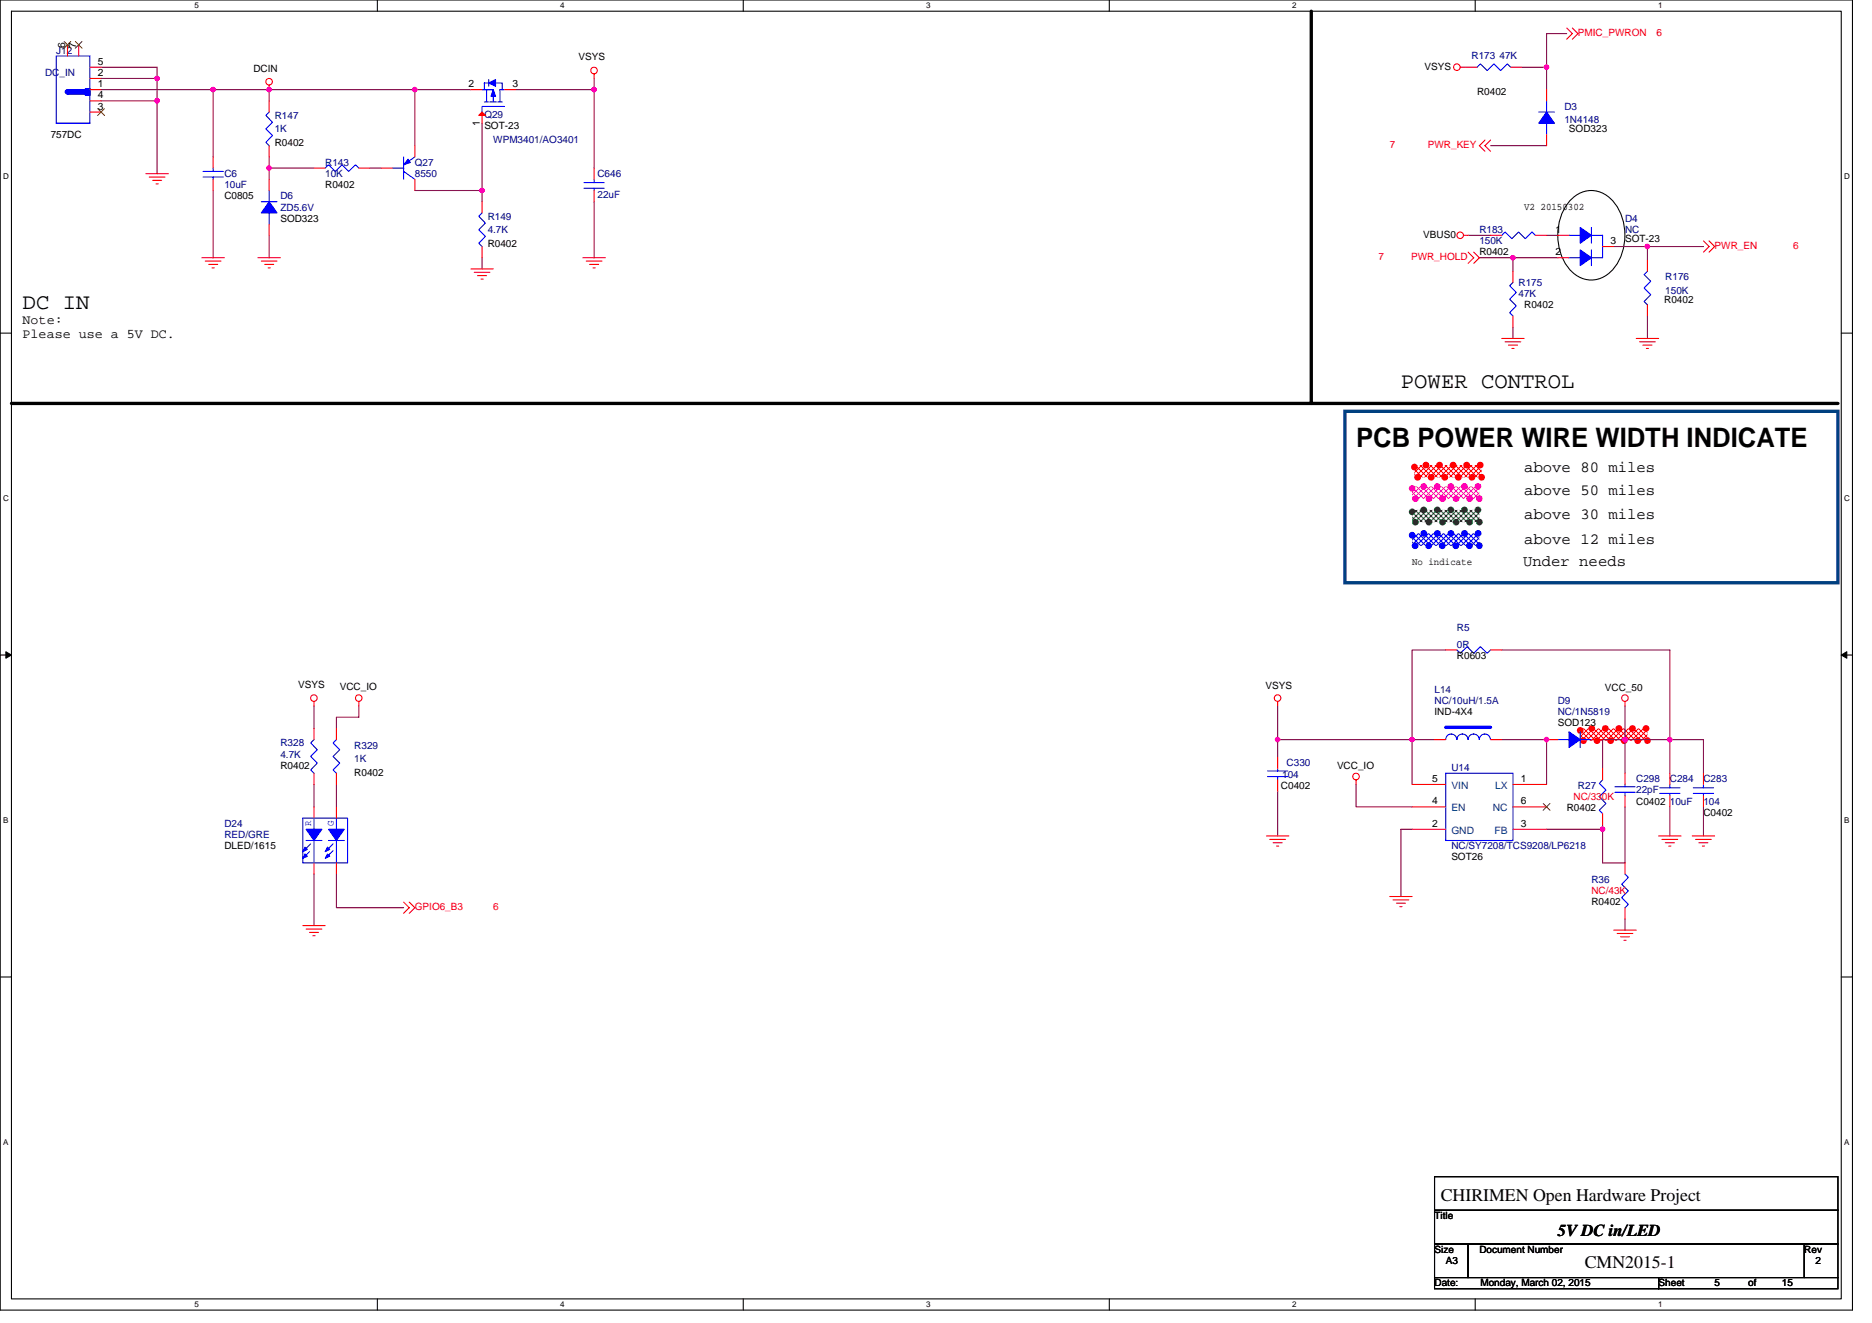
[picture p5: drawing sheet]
<svg xmlns="http://www.w3.org/2000/svg" width="297mm" height="210mm" viewBox="0 0 297 210" stroke-linecap="round" stroke-linejoin="round" font-family="sans-serif">
<path d="M0 0h293.9v207.9h-293.9zM1.8 1.8h290.4v204.3h-290.4z" fill="none" stroke="#000" stroke-width=".17"/>
<g fill="#fff">
<path d="M30.8 .2h.7v1.4h-.7z"/>
<path d="M30.8 206.3h.7v1.4h-.7z"/>
</g>
<path d="M59.9 0v1.8M59.9 206.1v1.8" fill="none" stroke="#000" stroke-width=".17"/>
<g fill="#fff">
<path d="M88.9 .2h.7v1.4h-.7z"/>
<path d="M88.9 206.3h.7v1.4h-.7z"/>
</g>
<path d="M117.9 0v1.8M117.9 206.1v1.8" fill="none" stroke="#000" stroke-width=".17"/>
<g fill="#fff">
<path d="M147 .2h.7v1.4h-.7z"/>
<path d="M147 206.3h.7v1.4h-.7z"/>
</g>
<path d="M176 0v1.8M176 206.1v1.8" fill="none" stroke="#000" stroke-width=".17"/>
<g fill="#fff">
<path d="M205 .2h.7v1.4h-.7z"/>
<path d="M205 206.3h.7v1.4h-.7z"/>
</g>
<path d="M234.1 0v1.8M234.1 206.1v1.8" fill="none" stroke="#000" stroke-width=".17"/>
<g fill="#fff">
<path d="M263.1 .2h.7v1.4h-.7z"/>
<path d="M263.1 206.3h.7v1.4h-.7z"/>
<path d="M.5 27.3h.9v1.4h-.9z"/>
<path d="M292.6 27.3h.9v1.4h-.9z"/>
<path d="M.5 78.4h.9v1.4h-.9z"/>
<path d="M292.6 78.4h.9v1.4h-.9z"/>
</g>
<path d="M0 52.9h1.8M292.2 52.9h1.7" fill="none" stroke="#000" stroke-width=".17"/>
<g fill="#fff">
<path d="M.5 129.5h.8v1.4h-.8z"/>
<path d="M292.6 129.5h.9v1.4h-.9z"/>
</g>
<path d="M0 103.9h1.8M292.2 103.9h1.7" fill="none" stroke="#000" stroke-width=".17"/>
<path d="M.9 103.4l.9 .5-.9 .5zM292.2 103.9l.8-.5v1z" fill="#000" stroke="#000" stroke-width=".16"/>
<g fill="#fff">
<path d="M.5 180.5h.8v1.4h-.8z"/>
<path d="M292.6 180.5h.9v1.4h-.9z"/>
</g>
<path d="M249.4 31.6a4.4 4.4 0 0 1 6.9 .7 8.7 8.7 0 0 1-.7 10.8 4.4 4.4 0 0 1-6.9-.8 8.8 8.8 0 0 1 .7-10.7zM0 155h1.8M292.2 155h1.7M227.6 186.7h64v5.3h-64zM227.6 192h64v5.4h-64zM227.6 197.4h5.4v5.3h-5.4zM233 197.4h53.3v5.3h-53.3zM286.3 197.4h5.3v5.3h-5.3zM227.6 202.7h35.6v1.8h-35.6zM263.2 202.7h28.4v1.8h-28.4z" fill="none" stroke="#000" stroke-width=".17"/>
<path d="M224.1 80.9h10.6v1.9h-10.6z" fill-rule="evenodd" fill="#008000" stroke="#008000" stroke-width="1.1" stroke-dasharray="0 2.1"/>
<path d="M224.1 84.6h10.6v2h-10.6z" fill-rule="evenodd" fill="#00f" stroke="#00f" stroke-width="1.1" stroke-dasharray="0 2.1"/>
<g fill="#f00" stroke="#f00" stroke-width="1.1" stroke-dasharray="0 2.1">
<path d="M224.4 73.8h10.7v1.9h-10.7z" fill-rule="evenodd"/>
<path d="M250.7 115.6h10.7v1.9h-10.7z" fill-rule="evenodd"/>
</g>
<path d="M224.1 77.2h10.6v1.9h-10.6z" fill-rule="evenodd" fill="#f0f" stroke="#f0f" stroke-width="1.1" stroke-dasharray="0 2.1"/>
<path d="M213.4 65.3h78.2v27.2h-78.2z" fill="none" stroke="#004080" stroke-width=".53"/>
<path d="M208.1 1.8v62.2M1.8 64h289.8" fill="none" stroke="#000" stroke-width=".53"/>
<g fill="none" stroke="#800040" stroke-width=".17">
<path d="M16 12.4h8.9v3.6M16 10.7h8.9v1.7M16 16h8.9M24.9 16v11.6M33.8 14.2v10.7M42.7 14.2v1.8M65.8 14.2v8.9M74.7 14.2h-58.7M76.5 19.6v12.4M81.8 14.2h12.5M94.3 12.4v14.3M232.4 10.7h.2"/>
<path d="M241.5 10.7h3.9M248.6 5.3h-3.2v8.9M33.8 30.2v10.7M42.7 26.7v1.7M42.7 37.3v3.6M42.7 24.9v1.8h7.1M58.7 26.7h1.8M65.8 30.2h10.7M94.3 32v8.9M233 37.3h3.5M236.5 23.1h8.9M245.4 37.3h1.8"/>
<path d="M261.4 39.1v2.2M270.3 39.1h-14.2M76.5 40.9v1.8M240.1 51.9v1.8M240.1 40.9v2.1M247.2 40.9h-12.5M261.4 50.1v3.6M49.8 112v3.6M56.9 112v1.8h-3.5v1.8M202.7 112v8.2M227.6 117.3h-24.9M229.4 103.1h-5.3v21.4"/>
<path d="M238.3 117.3h7.1v7.2M238.3 103.1h26.7v19.6M257.8 112v10.7M49.8 124.5v3.5M49.8 138.7v8.2M53.4 138.7v5.3h10.6M53.4 124.5v3.5M202.7 125.5v7.1M215.2 124.5v3.5h8.9M224.1 131.6h-1.8v10.6M245.4 131.6h8.9M254.3 122v-4.7h16v5.4"/>
<path d="M257.8 128v8.9h-3.5v-6M265 128v4.6M270.3 128v4.6M257.8 145.8v1.8"/>
</g>
<g fill="#f0f" stroke="#f0f" stroke-width=".17">
<circle cx="245.4" cy="10.7" r=".35"/>
<circle cx="254.3" cy="131.6" r=".35"/>
<circle cx="240.1" cy="40.9" r=".35"/>
<circle cx="245.4" cy="117.3" r=".35"/>
<circle cx="202.7" cy="117.3" r=".35"/>
<circle cx="264.9" cy="117.3" r=".35"/>
<circle cx="257.8" cy="117.3" r=".35"/>
<circle cx="42.7" cy="26.7" r=".35"/>
<circle cx="42.7" cy="14.2" r=".35"/>
<circle cx="33.8" cy="14.2" r=".35"/>
<circle cx="94.3" cy="14.2" r=".35"/>
<circle cx="261.4" cy="39.1" r=".35"/>
<circle cx="24.9" cy="16" r=".35"/>
<circle cx="24.9" cy="12.4" r=".35"/>
<circle cx="224.1" cy="117.3" r=".35"/>
<circle cx="76.5" cy="30.2" r=".35"/>
<circle cx="65.8" cy="14.2" r=".35"/>
</g>
<g fill="none" stroke="#f00" stroke-width=".17">
<path d="M10.7 7.1v1.8M12.5 7.1v1.8M14.3 14.2h1.7M14.3 17.8h1.7M14.3 10.7h1.7M14.3 12.4h1.7M14.3 16h1.7M42.7 13.5v.7M42.7 16v1.8M74.7 14.2h1.8M76.5 17.8v1.8M80 14.2h1.8"/>
<path d="M94.3 11.7v.7M231.7 10.7h.7M232.6 10.7h1.8M239.7 10.7h1.8M245.4 14.2v1.8M248.6 4.4l.9 .9-.9 .9M249.5 4.4l.9 .9-.9 .9M23.2 27.6h3.5M23.7 28.1h2.5M24.2 28.6h1.5M24.8 29.2h.3M33.8 24.9v1.8"/>
<path d="M33.8 28.4v1.8M42.7 23.1v1.8M42.7 28.4v1.8M42.7 35.6v1.7M49.8 26.7h1.8M56.9 26.7h1.8M60.5 26.7h1.8M65.8 23.1v1.8M65.8 28.4v1.8M76.5 32v1.8M76.5 39.1v1.8M94.3 26.7v1.7"/>
<path d="M94.3 30.2v1.8M232.2 37.3h.8M235.6 22.2l-.9 .9 .9 .9M236.5 22.2l-.9 .9 .9 .9M236.5 37.3h1.8M243.6 37.3h1.8M245.4 21.3v1.8M247.2 37.3h1.8M254.3 39.1h1.8M270.3 38.2l.9 .9-.9 .9M271.2 38.2l.9 .9-.9 .9M32 40.9h3.6"/>
<path d="M32.6 41.4h2.5M33.1 42h1.4M33.7 42.5h.3M40.9 40.9h3.6M41.5 41.4h2.5M42 42h1.4M42.5 42.5h.4M74.7 42.7h3.6M75.2 43.2h2.5M75.8 43.7h1.4M76.3 44.3h.4M92.5 40.9h3.6"/>
<path d="M93 41.4h2.5M93.6 42h1.4M94.1 42.5h.3M233 40l.8 .9-.8 .9M233.8 40l.9 .9-.9 .9M238.3 53.7h3.5M238.8 54.2h2.5M239.3 54.8h1.5M239.9 55.3h.3M240.1 43v1.8M240.1 50.1v1.8M247.2 40.9h1.8"/>
<path d="M259.6 53.7h3.6M260.2 54.2h2.5M260.7 54.8h1.4M261.2 55.3h.4M261.4 41.3v1.7M261.4 48.4v1.7M49.8 111.3v.7M49.8 115.6v1.7M53.4 115.6v1.7M56.9 111.3v.7M202.7 111.3v.7M227.6 117.3h1.8"/>
<path d="M229.4 103.1h1.8M236.5 117.3h1.8M236.5 103.1h1.8M245.4 117.3h1.8M252.5 117.3h1.8M257.8 111.3v.7M49.8 122.7v1.8M49.8 128v1.8M49.8 136.9v1.8M53.4 128v1.8M53.4 136.9v1.8M53.4 122.7v1.8"/>
<path d="M201 132.6h3.5M201.5 133.2h2.5M202 133.7h1.5M202.6 134.2h.3M202.7 120.2v1.8M202.7 123.7v1.8M215.2 123.7v.8M224.1 124.5h5.3M224.1 128h5.3M224.1 131.6h5.3M240.1 124.5h5.3M240.1 128h5.3"/>
<path d="M240.1 131.6h5.3M254.3 122v1.7M254.3 129.1v1.8M257.8 122.7v1.8M257.8 126.2v1.8M257.8 136.9v1.8M263.2 132.6h3.5M263.7 133.2h2.5M264.2 133.7h1.5M264.8 134.2h.3M265 122.7v1.8M265 126.2v1.8"/>
<path d="M268.5 132.6h3.6M269 133.2h2.5M269.6 133.7h1.4M270.1 134.2h.4M270.3 122.7v1.8M270.3 126.2v1.8M48 146.9h3.6M48.6 147.4h2.5M49.1 147.9h1.4M49.7 148.5h.3M64 143.1l.9 .9-.9 .9M64.9 143.1l.9 .9-.9 .9"/>
<path d="M220.5 142.2h3.6M221 142.8h2.5M221.6 143.3h1.4M222.1 143.8h.4M256.1 147.6h3.5M256.6 148.1h2.5M257.1 148.6h1.5M257.7 149.2h.3M257.8 144v1.8"/>
<circle cx="42.7" cy="13" r=".52"/>
<circle cx="94.3" cy="11.2" r=".52"/>
<circle cx="231.2" cy="10.7" r=".52"/>
<circle cx="231.7" cy="37.3" r=".52"/>
<circle cx="49.8" cy="110.8" r=".52"/>
<circle cx="56.9" cy="110.8" r=".52"/>
<circle cx="202.7" cy="110.8" r=".52"/>
<circle cx="257.8" cy="110.8" r=".52"/>
<circle cx="215.2" cy="123.2" r=".52"/>
</g>
<g fill="none" stroke="#00f" stroke-width=".17">
<path d="M8.9 8.9h5.4v10.7h-5.4zM8.9 19.6h5.4M42.7 17.8l-.5 .5 1 1.1-1 1 1 1.1-1 1.1 .5 .5M76.9 16.2h.7M77.2 14.2v2M77.6 13.2h-.7v1M77.6 12.6v1.1M77.7 16.2h1.1M78.3 14.2h-1.8h1.8v.7M78.3 15.1v1.1M78.6 13.2h1.1v1M79 16.2h.7"/>
<path d="M80 16.9h-3.5v.9M80 14.2h-.7v2M234.4 10.7l.5-.6 1.1 1.1 1-1.1 1.1 1.1 1.1-1.1 .5 .6M244.2 17.8h2.5M245.4 16v1.8M245.4 19.6v1.7M32.2 27.2h3.2M32.2 28.1h3.2M33.8 26.7v.5M33.8 28.1v.3M41.5 32h2.5M42.7 30.2v1.8"/>
<path d="M42.7 33.8v1.8M51.6 26.7l.5-.6 1.1 1.1 1.1-1.1 1 1.1 1.1-1.1 .5 .6M62.3 26.7h1.7M64 27.2l1.8 1.2M64 24.9v3.5M65.8 24.9l-1.8 1.2M76.5 33.8l-.5 .5 1 1.1-1 1 1 1.1-1 1.1 .5 .5M92.7 29h3.2M92.7 29.9h3.2M94.3 28.4v.6M94.3 29.9v.3M238.3 37.3l.5-.5 1.1 1.1 1.1-1.1 1 1.1 1.1-1.1 .5 .5"/>
<path d="M249 37.3h1.7M252.5 37.3h1.8v3.6h-1.8M252.5 36.1v2.5M252.5 39.6v2.5M240.1 44.8l-.6 .5 1.1 1.1-1.1 1.1 1.1 1-1.1 1.1 .6 .5M249 40.9h1.7M261.4 43l-.5 .6 1 1-1 1.1 1 1.1-1 1 .5 .6M49.8 117.3l-.5 .6 1.1 1.1-1.1 1 1.1 1.1-1.1 1.1 .5 .5M53.4 117.3l-.6 .6 1.1 1.1-1.1 1 1.1 1.1-1.1 1.1 .6 .5M229.4 117.3a.88 .88 0 0 1 .9-.8 .88 .88 0 0 1 .9 .8M231.2 117.3a.88 .88 0 0 1 .9-.8 .88 .88 0 0 1 .8 .8M231.2 103.1l.5 .6 1.1-1.1 1 1.1 1.1-1.1 1.1 1.1 .5-.6"/>
<path d="M233 117.3a.88 .88 0 0 1 .8-.8 .88 .88 0 0 1 .9 .8 .89 .89 0 0 1 .9-.8 .89 .89 0 0 1 .9 .8M247.2 117.3h1.8M250.7 116.1v2.5M250.7 117.3h1.8M48 129.8h7.2v7.1h-7.2zM48.6 133.3h2.5M49.1 135.1l-1.1 1.1M49.3 133.9l-1.1 1.1M49.8 129.8v1.8M49.8 133.3v3.6M52.1 133.3h2.5M52.8 133.9l-1 1.1"/>
<path d="M52.8 135l-1 1M53.4 133.3v3.6M53.4 129.8v1.8M201.1 123.2h3.2M201.1 122.3h3.2M202.7 122v.3M202.7 123.2v.5M229.4 122.7h10.7v10.6h-10.7zM254.3 123.7l-.5 .6 1 1-1 1.1 1 1.1-1 1 .5 .6M256.2 125.7h3.3M256.2 124.8h3.3M257.8 138.7l.6 .5-1.1 1.1 1.1 1.1-1.1 1 1.1 1.1-.6 .5"/>
<path d="M257.8 124.5v.3M257.8 125.7v.5M263.4 125h3.2M263.4 125.9h3.2M265 124.5v.5M265 125.9v.3M268.7 125h3.2M268.7 125.9h3.2M270.3 124.5v.5M270.3 125.9v.3"/>
</g>
<g fill="#00f" stroke="#00f" stroke-width=".17">
<path d="M249 116.1l1.7 1.2-1.7 1.3z"/>
<path d="M48.6 131.6h2.5l-1.3 1.7z"/>
<path d="M48.4 135.5l.4 .3-.8 .4z"/>
<path d="M48.4 134.4l.4 .4-.8 .3z"/>
<path d="M52 134.4l.3 .4-.7 .3z"/>
<path d="M52.1 131.6h2.5l-1.2 1.7z"/>
<path d="M52 135.5l.3 .3-.7 .4z"/>
<path d="M78.3 14.2l.3 1.1h-.7z"/>
<path d="M77.6 13.2l1-.6v1.1z"/>
<path d="M245.4 17.8l1.3 1.8h-2.5z"/>
<path d="M42.7 32l1.3 1.8h-2.5z"/>
<path d="M64.8 25.3l.3 .5-1.1 .3z"/>
<path d="M250.7 36.1l1.8 1.2-1.8 1.3z"/>
<path d="M250.7 39.6l1.8 1.3-1.8 1.2z"/>
<path d="M10.7 14.2h3.6v.7h-3.6z" fill-rule="evenodd"/>
<path d="M13.5 14.1h.8v1h-.8z" fill-rule="evenodd"/>
<circle cx="10.7" cy="14.6" r=".35"/>
</g>
<path d="M76 18.3l.5-.5 .5 .5z" fill="#f00" stroke="#f00" stroke-width=".17"/>
<path d="M10.2 6.6l1.1 1.1M11.2 6.6l-1 1.1M12 6.6l1 1.1M13 6.6l-1.1 1.1M15.5 17.3l1.1 1M16.6 17.3l-1.1 1M244.9 127.5l1.1 1.1M245.9 127.5l-1 1.1" fill="none" stroke="#804000" stroke-width=".16"/>
<path d="M229.4 115.4h7.1" fill="none" stroke="#00f" stroke-width=".53"/>
<text font-size="4.3" x="215.2" y="71">PCB POWER WIRE WIDTH INDICATE</text>
<g font-size="3.5">
<text x="3.6" y="49">DC IN</text>
<text x="222.3" y="61.5">POWER CONTROL</text>
</g>
<g font-size="2.8">
<text x="228.6" y="190.5">CHIRIMEN Open Hardware Project</text>
<text x="251.5" y="201.1">CMN2015-1</text>
</g>
<text font-size="2.6" x="247.2" y="196.2">5V DC in/LED</text>
<g font-size="2.5">
<text x="241.8" y="74.9">above 80 miles</text>
<text x="241.8" y="78.6">above 50 miles</text>
<text x="241.8" y="82.3">above 30 miles</text>
<text x="241.7" y="89.8">Under needs</text>
<text x="241.8" y="86.3">above 12 miles</text>
</g>
<g font-size="2.1">
<text x="3.6" y="51.5">Note:</text>
<text x="3.6" y="53.6">Please use a 5V DC.</text>
</g>
<g font-size="1.6" fill="#f00">
<text x="250.4" y="5.7">PMIC_PWRON</text>
<text x="262.8" y="5.7">6</text>
<text x="220.5" y="23.5">7</text>
<text x="226.6" y="23.5">PWR_KEY</text>
<text x="218.7" y="41.3">7</text>
<text x="223.9" y="41.3">PWR_HOLD</text>
<text x="272.1" y="39.5">PWR_EN</text>
<text x="284.5" y="39.5">6</text>
<text x="249.7" y="126.9">NC/330K</text>
<text x="252.5" y="141.9">NC/43K</text>
<text x="65.8" y="144.4">GPIO6_B3</text>
<text x="78.3" y="144.4">6</text>
</g>
<g font-size="1.6" fill="#000080">
<text x="8.9" y="8.5">J12</text>
<text x="233.5" y="9.4">R173 47K</text>
<text x="7.2" y="12.1">DC_IN</text>
<text x="248.2" y="17.4">D3</text>
<text x="43.6" y="18.8">R147</text>
<text x="43.6" y="21">1K</text>
<text x="76.9" y="18.7">Q29</text>
<text x="78.3" y="22.8">WPM3401/AO3401</text>
<text x="248.2" y="19.6">1N4148</text>
<text x="35.6" y="28.1">C6</text>
<text x="35.6" y="29.9">10uF</text>
<text x="51.6" y="26.3">R143</text>
<text x="51.6" y="28.1">10K</text>
<text x="65.8" y="26.3">Q27</text>
<text x="65.8" y="28.1">8550</text>
<text x="94.8" y="28.1">C646</text>
<text x="44.5" y="31.6">D6</text>
<text x="44.5" y="33.4">ZD5.6V</text>
<text x="77.4" y="34.8">R149</text>
<text x="94.8" y="31.5">22uF</text>
<text x="257.8" y="35.2">D4</text>
<text x="77.4" y="37">4.7K</text>
<text x="234.7" y="37">R183</text>
<text x="234.7" y="38.8">150K</text>
<text x="257.8" y="37">NC</text>
<text x="241" y="45.3">R175</text>
<text x="241" y="47.1">47K</text>
<text x="264.2" y="44.4">R176</text>
<text x="264.2" y="46.6">150K</text>
<text x="231.2" y="100.1">R5</text>
<text x="231.2" y="102.8">0R</text>
<text x="227.6" y="109.9">L14</text>
<text x="227.6" y="111.7">NC/10uH/1.5A</text>
<text x="247.2" y="111.7">D9</text>
<text x="247.2" y="113.4">NC/1N5819</text>
<text x="44.5" y="118.4">R328</text>
<text x="56.2" y="118.8">R329</text>
<text x="44.5" y="120.2">4.7K</text>
<text x="56.2" y="120.9">1K</text>
<text x="203.5" y="123.4">104</text>
<text x="204.1" y="121.6">C330</text>
<text x="230.3" y="122.3">U14</text>
<text x="250.4" y="125.2">R27</text>
<text x="259.6" y="124.1">C298</text>
<text x="259.6" y="125.9">22pF</text>
<text x="265" y="124.1">C284</text>
<text x="270.3" y="124.1">C283</text>
<text x="35.6" y="131.2">D24</text>
<text x="265" y="127.7">10uF</text>
<text x="270.3" y="127.7">104</text>
<text x="35.6" y="133">RED/GRE</text>
<text x="230.3" y="134.8">NC/SY7208/TCS9208/LP6218</text>
<text x="252.5" y="140.1">R36</text>
</g>
<g font-size="1.6">
<text x="10.3" y="7.6" transform="rotate(-90 10.3 7.6)">6</text>
<text x="12.1" y="7.6" transform="rotate(-90 12.1 7.6)">7</text>
<text x="15.5" y="10.3">5</text>
<text x="40.2" y="11.4">DCIN</text>
<text x="91.8" y="9.6">VSYS</text>
<text x="226" y="11">VSYS</text>
<text x="15.5" y="17.4">3</text>
<text x="15.5" y="13.8">1</text>
<text x="15.5" y="12.1">2</text>
<text x="15.5" y="15.6">4</text>
<text x="74.4" y="13.8">2</text>
<text x="81.3" y="13.8">3</text>
<text x="234.4" y="15.1">R0402</text>
<text x="8" y="21.9">757DC</text>
<text x="43.6" y="23.1">R0402</text>
<text x="76.1" y="19.9" transform="rotate(-90 76.1 19.9)">1</text>
<text x="76.9" y="20.4">SOT-23</text>
<text x="249" y="21">SOD323</text>
<text x="51.6" y="29.9">R0402</text>
<text x="35.6" y="31.6">C0805</text>
<text x="44.5" y="35.2">SOD323</text>
<text x="241.8" y="33.3">V2 20150302</text>
<text x="77.4" y="39.1">R0402</text>
<text x="225.8" y="37.7">VBUS0</text>
<text x="234.7" y="40.5">R0402</text>
<text x="246.8" y="37">1</text>
<text x="246.8" y="40.5">2</text>
<text x="255.5" y="38.7">3</text>
<text x="257.8" y="38.4">SOT-23</text>
<text x="241.8" y="48.9">R0402</text>
<text x="264.1" y="48">R0402</text>
<text x="224.1" y="89.6">No indicate</text>
<text x="231.2" y="104.5">R0603</text>
<text x="47.3" y="109.2">VSYS</text>
<text x="53.9" y="109.5">VCC_IO</text>
<text x="200.8" y="109.3">VSYS</text>
<text x="227.6" y="113.4">IND-4X4</text>
<text x="254.7" y="109.7">VCC_50</text>
<text x="247.2" y="115.2">SOD123</text>
<text x="44.5" y="122">R0402</text>
<text x="56.2" y="123">R0402</text>
<text x="203.3" y="125.2">C0402</text>
<text x="212.2" y="122">VCC_IO</text>
<text x="227.3" y="124.1">5</text>
<text x="241.3" y="124.1">1</text>
<text x="227.3" y="131.2">2</text>
<text x="227.3" y="127.6">4</text>
<text x="241.3" y="127.6">6</text>
<text x="241.3" y="131.2">3</text>
<text x="248.6" y="128.7">R0402</text>
<text x="259.6" y="127.7">C0402</text>
<text x="270.3" y="129.4">C0402</text>
<text x="35.6" y="134.8">DLED/1615</text>
<text x="230.3" y="136.4">SOT26</text>
<text x="252.5" y="143.7">R0402</text>
<text x="227.6" y="193.4">Title</text>
<text x="227.6" y="198.8">Size</text>
<text x="229.4" y="200.6">A3</text>
<text x="234.7" y="198.8">Document Number</text>
<text x="286.3" y="198.8">Rev</text>
<text x="288.1" y="200.6">2</text>
<text x="227.6" y="204.1">Date:</text>
<text x="234.9" y="204.1">Monday, March 02, 2015</text>
<text x="263.2" y="204.1">Sheet</text>
<text x="272.1" y="204.1">5</text>
<text x="277.4" y="204.1">of</text>
<text x="282.7" y="204.1">15</text>
</g>
<g font-size="1.6" fill="#004080">
<text x="230.3" y="125.2">VIN</text>
<text x="237.3" y="125.2">LX</text>
<text x="230.3" y="128.7">EN</text>
<text x="236.9" y="128.7">NC</text>
<text x="230.3" y="132.3">GND</text>
<text x="237.1" y="132.3">FB</text>
</g>
<g font-size="1.6" fill="#00f">
<text x="49.4" y="131" transform="rotate(-90 49.4 131)">R</text>
<text x="53" y="131" transform="rotate(-90 53 131)">G</text>
</g>
<g font-size="1.3">
<text x="30.8" y="1.3">5</text>
<text x="88.9" y="1.3">4</text>
<text x="147" y="1.3">3</text>
<text x="205" y="1.3">2</text>
<text x="263.1" y="1.3">1</text>
<text x=".5" y="28.4">D</text>
<text x="292.6" y="28.4">D</text>
<text x=".5" y="79.5">C</text>
<text x="292.6" y="79.5">C</text>
<text x=".5" y="130.6">B</text>
<text x="292.6" y="130.6">B</text>
<text x=".5" y="181.7">A</text>
<text x="292.6" y="181.7">A</text>
<text x="30.8" y="207.4">5</text>
<text x="88.9" y="207.4">4</text>
<text x="147" y="207.4">3</text>
<text x="205" y="207.4">2</text>
<text x="263.1" y="207.4">1</text>
</g>
</svg>
